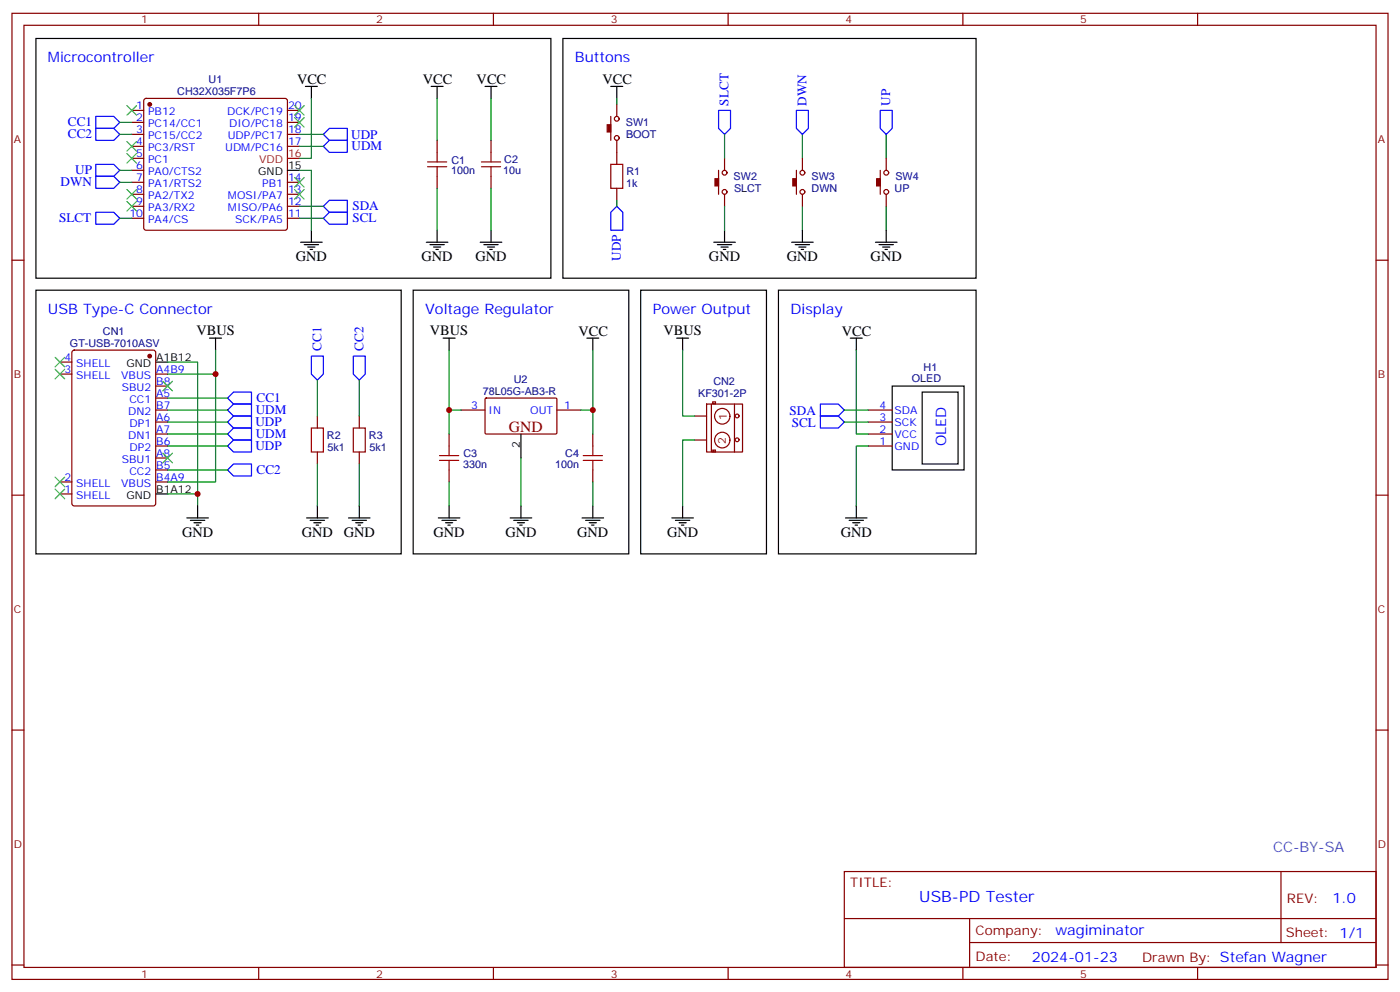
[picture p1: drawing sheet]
<svg xmlns="http://www.w3.org/2000/svg" width="412mm" height="292mm" viewBox="0 0 412 292" stroke-linecap="round" stroke-linejoin="round" font-family="sans-serif">
<g fill="none" stroke="#870000" stroke-width=".35">
<path d="M3.5 3.9h405.4v284.4h-405.4zM7.1 7.4h398.2v277.3h-398.2zM76.2 3.9v3.5M145.3 3.9v3.5M214.5 3.9v3.5M283.6 3.9v3.5M352.8 3.9v3.5M38.8 32.5h3.5M38.8 36h3.5M38.8 39.5h3.5M42.6 29.2l.4-.2h41l.5 .2 .2 .5v37.4l-.3 .5-.4 .2h-41l-.5-.3-.2-.4v-37.4zM84.7 32.5h3.5"/>
<path d="M84.7 36h3.5M84.7 39.5h3.5M179.9 34.3v7M181.7 30.7v3.6M38.8 43.1h3.5M38.8 46.6h3.5M38.8 50.1h3.5M38.8 53.7h3.5M38.8 57.2h3.5M84.7 43.1h3.5M84.7 53.7h3.5M84.7 57.2h3.5"/>
<path d="M128.8 41.3v3.5M128.8 51.9v3.5M144.6 41.3v3.5M144.6 51.9v3.5M181.7 41.3v7.1M181.7 55.4v3.5M211.7 50.1v7.1M213.4 46.6v3.5M213.4 57.2v3.5M234.6 50.1v7.1M236.4 46.6v3.5M236.4 57.2v3.5"/>
<path d="M259.3 50.1v7.1M261.1 46.6v3.5M261.1 57.2v3.5M3.5 76.6h3.6M38.8 60.7h3.5M38.8 64.2h3.5M84.7 60.7h3.5M84.7 64.2h3.5M405.3 76.6h3.6M17.6 106.6h3.6M17.6 110.1h3.6M21.4 103.3l.5-.3h23.3l.6 .5 .1 44.7-.5 .7h-23.5l-.7-.5v-44.6z"/>
<path d="M45.9 110.1h3.5M45.9 117.2h3.5M45.9 113.6h3.5M142.9 117.3l.3-.1h20.7l.1 .3v10.1l-.3 .1h-20.7l-.1-.3zM208.1 118.9h10.6v14.1h-10.6zM209.5 118.9v14.1M209.9 118.3h.9v.5h-.9zM216.4 118.9v14.2M45.9 138.3h3.5M45.9 134.8h3.5M45.9 131.3h3.5M45.9 127.7h3.5"/>
<path d="M45.9 124.2h3.5M45.9 120.7h3.5M93.5 122.4v3.6M93.5 133v3.6M105.8 122.4v3.6M105.8 133v3.6M132.3 127.7v3.6M132.3 138.3v3.6M135.8 120.7h7.1M164 120.7h7.1M174.6 127.7v3.6M174.6 138.3v3.6"/>
<path d="M210 132.5h.7v.5h-.7zM255.8 131.3h7M255.8 127.7h7M255.8 124.2h7M255.8 120.7h7M3.5 145.7h3.6M17.6 141.9h3.6M17.6 145.4h3.6M45.9 141.9h3.5M405.3 145.7h3.6M3.5 214.9h3.6M405.3 214.9h3.6"/>
<path d="M248.7 256.5h156.6v28.2h-156.6zM377.3 256.5v20.9M248.7 270.4h156.5M285.6 277.4h119.6M285.6 270.4v14.1M3.5 284h3.6M76.2 284.7v3.6M145.3 284.7v3.6M214.5 284.7v3.6M283.6 284.7v3.6M352.8 284.7v3.6M405.3 284h3.6"/>
<circle cx="181.7" cy="35" r=".71"/>
<circle cx="181.7" cy="40.6" r=".71"/>
<circle cx="213.4" cy="50.8" r=".71"/>
<circle cx="213.4" cy="56.5" r=".71"/>
<circle cx="236.4" cy="56.5" r=".71"/>
<circle cx="236.4" cy="50.8" r=".71"/>
<circle cx="261.1" cy="50.8" r=".71"/>
<circle cx="261.1" cy="56.5" r=".71"/>
<circle cx="212.7" cy="122.5" r="2.28"/>
<circle cx="212.7" cy="129.5" r="2.28"/>
<circle cx="217.1" cy="122.4" r=".56"/>
<circle cx="217.1" cy="129.4" r=".56"/>
</g>
<g fill="#870000" stroke="#870000" stroke-width=".35">
<path d="M178.9 36.7h1v2.1h-1z"/>
<path d="M210.6 52.6h1.1v2.1h-1.1z"/>
<path d="M233.5 52.6h1.1v2.1h-1.1z"/>
<path d="M258.2 52.6h1.1v2.1h-1.1z"/>
<circle cx="44.1" cy="30.7" r=".53"/>
<circle cx="44.1" cy="104.8" r=".53"/>
</g>
<g fill="none" stroke="#000" stroke-width=".35">
<path d="M10.6 11.3h151.7v70.6h-151.7zM165.8 11.3h121.7v70.6h-121.7zM90 25.4h3.5M91.7 25.4v3.6M127 25.4h3.5M128.8 25.4v3.6M142.9 25.4h3.5M144.6 25.4v3.6M179.9 25.4h3.5M181.7 25.4v3.6M84.7 50.1h3.5M88.5 71.3h6.4"/>
<path d="M89.6 72h4.2M90.7 72.7h2.1M91.4 73.4h.7M91.7 67.8v3.5M125.6 71.3h6.3M126.6 72h4.3M127.7 72.7h2.1M128.4 73.4h.7M128.8 67.8v3.5M141.5 71.3h6.3M142.5 72h4.3M143.6 72.7h2.1"/>
<path d="M144.3 73.4h.7M144.6 67.8v3.5M210.3 71.3h6.3M211.3 72h4.2M212.4 72.7h2.1M213.1 73.4h.7M213.4 67.8v3.5M233.2 71.3h6.3M234.2 72h4.3M235.3 72.7h2.1M236 73.4h.7M236.4 67.8v3.5"/>
<path d="M257.9 71.3h6.3M258.9 72h4.3M260 72.7h2.1M260.7 73.4h.7M261.1 67.8v3.5M10.6 85.4h107.6v77.6h-107.6zM61.7 99.5h3.6M63.5 99.5v3.5M121.7 85.4h63.5v77.6h-63.5zM130.5 99.5h3.6M132.3 99.5v3.5M172.9 99.5h3.5"/>
<path d="M174.6 99.5v3.5M188.7 85.4h37.1v77.6h-37.1zM199.3 99.5h3.5M201.1 99.5v3.5M229.3 85.4h58.2v77.6h-58.2zM250.5 99.5h3.5M252.2 99.5v3.5M45.9 106.6h3.5M262.8 113.6h21.2v24.7h-21.2zM271.6 115.4h10.6v21.2h-10.6zM153.5 127.7v7.1M45.9 145.4h3.5"/>
<path d="M55 152.4h6.4M56.1 153.1h4.2M57.1 153.8h2.2M57.9 154.6h.7M58.2 148.9v3.5M90.3 152.4h6.4M91.4 153.1h4.2M92.4 153.8h2.1M93.1 154.6h.7M93.5 148.9v3.5M102.7 152.4h6.3M103.7 153.1h4.2"/>
<path d="M104.8 153.8h2.1M105.5 154.6h.7M105.8 148.9v3.5M129.1 152.4h6.4M130.2 153.1h4.2M131.2 153.8h2.1M131.9 154.6h.7M132.3 148.9v3.5M150.3 152.4h6.3M151.3 153.1h4.3M152.4 153.8h2.1M153.1 154.6h.7"/>
<path d="M153.5 148.9v3.5M171.4 152.4h6.4M172.5 153.1h4.2M173.6 153.8h2.1M174.3 154.6h.7M174.6 148.9v3.5M197.9 152.4h6.4M199 153.1h4.2M200 153.8h2.1M200.7 154.6h.7M201.1 148.9v3.5M249.1 152.4h6.3"/>
<path d="M250.1 153.1h4.3M251.2 153.8h2.1M251.9 154.6h.7M252.2 148.9v3.5"/>
</g>
<path d="M84.7 46.6h3.5" fill="none" stroke="#f00" stroke-width=".35"/>
<path d="M204.6 122.4h3.5M204.6 129.5h3.5" fill="none" stroke="#800000" stroke-width=".35"/>
<g fill="none" stroke="#a10000" stroke-width=".35">
<path d="M125.9 49.1h5.7M125.9 47.7h5.7M128.8 44.8v2.9M128.8 49.1v2.8M141.8 49.1h5.7M141.8 47.7h5.7M144.6 44.8v2.9M144.6 49.1v2.8M179.9 48.4h3.5v7h-3.5zM91.7 126h3.5v7h-3.5zM104.1 126h3.5v7h-3.5zM129.5 135.5h5.6"/>
<path d="M129.5 134.1h5.6M132.3 131.3v2.8M132.3 135.5v2.8M171.8 135.5h5.6M171.8 134.1h5.6M174.6 131.3v2.8M174.6 135.5v2.8"/>
</g>
<g fill="none" stroke="#00f" stroke-width=".35">
<path d="M28.2 34.3h5.3l1.8 1.7-1.8 1.8h-5.3zM28.2 37.8h5.3l1.8 1.7-1.8 1.8h-5.3zM95.2 39.5l1.8-1.7h5.3v3.5h-5.3zM211.7 32.5h3.5v5.3l-1.8 1.7-1.7-1.7zM234.6 32.5h3.5v5.3l-1.7 1.7-1.8-1.7zM259.3 32.5h3.5v5.3l-1.7 1.7-1.8-1.7zM28.2 48.4h5.3l1.8 1.7-1.8 1.8h-5.3zM28.2 51.9h5.3l1.8 1.8-1.8 1.7h-5.3zM95.2 43.1l1.8-1.8h5.3v3.5h-5.3zM28.2 62.5h5.3l1.8 1.7-1.8 1.8h-5.3zM95.2 64.2l1.8-1.7h5.3v3.5h-5.3zM95.2 60.7l1.8-1.8h5.3v3.6h-5.3z"/>
<path d="M181.7 60.7l1.7 1.8v5.3h-3.5v-5.3zM67 117.2l1.8-1.8h5.3v3.5h-5.3zM91.7 104.8h3.5v5.3l-1.7 1.8-1.8-1.8zM104.1 104.8h3.5v5.3l-1.8 1.8-1.7-1.8zM241.7 118.9h5.2l1.8 1.8-1.8 1.7h-5.2zM67 124.2l1.8-1.8h5.3v3.6h-5.3zM67 131.3l1.8-1.8h5.3v3.5h-5.3zM67 120.7l1.8-1.8h5.3v3.5h-5.3zM67 127.7l1.8-1.7h5.3v3.5h-5.3zM68.8 136.6h5.3v3.5h-5.3l-1.8-1.8zM241.7 122.4h5.2l1.8 1.8-1.8 1.8h-5.2z"/>
</g>
<g fill="none" stroke="#008700" stroke-width=".35">
<path d="M35.3 36h3.5M35.3 39.5h3.5M88.2 39.5h7M91.7 29v17.6h-3.5M128.8 29v12.3M144.6 29v12.3M181.7 29v1.7M213.4 39.5v7.1M236.4 39.5v7.1M261.1 39.5v7.1M35.3 50.1h3.5M35.3 53.7h3.5"/>
<path d="M88.2 50.1h3.5v17.7M88.2 43.1h7M128.8 55.4v12.4M144.6 55.4v12.4M181.7 58.9v1.8M35.3 64.2h3.5M88.2 60.7h7M88.2 64.2h7M213.4 60.7v7.1M236.4 60.7v7.1M261.1 60.7v7.1M49.4 106.6h8.8v42.3"/>
<path d="M49.4 110.1h14.1M49.4 117.2h17.6M63.5 103v38.9h-14.1M93.5 111.9v10.5M105.8 111.9v10.5M132.3 103v24.7M174.6 103v24.7M201.1 103v19.4h3.5M252.2 103v24.7h3.6M49.4 120.7h17.6M49.4 124.2h17.6M49.4 127.7h17.6"/>
<path d="M49.4 131.3h17.6M49.4 138.3h17.6M93.5 136.6v12.3M105.8 136.6v12.3M132.3 120.7h3.5M153.5 134.8v14.1M171.1 120.7h3.5M204.6 129.5h-3.5v19.4M248.7 120.7h7.1M248.7 124.2h7.1M255.8 131.3h-3.6v17.6M49.4 145.4h8.8"/>
<path d="M132.3 141.9v7M174.6 141.9v7"/>
</g>
<g fill="none" stroke="#3c3" stroke-width=".35">
<path d="M37.4 31.1l2.8 2.8M40.2 31.1l-2.8 2.8M86.8 31.1l2.8 2.8M86.8 34.6l2.8 2.8M89.6 31.1l-2.8 2.8M89.6 34.6l-2.8 2.8M37.4 41.7l2.8 2.8M37.4 45.2l2.8 2.8M37.4 55.8l2.8 2.8M37.4 59.3l2.8 2.8M40.2 41.7l-2.8 2.8M40.2 45.2l-2.8 2.8"/>
<path d="M40.2 55.8l-2.8 2.8M40.2 59.3l-2.8 2.8M86.8 52.2l2.8 2.9M86.8 55.8l2.8 2.8M89.6 52.2l-2.8 2.9M89.6 55.8l-2.8 2.8M16.2 105.2l2.8 2.8M16.2 108.7l2.8 2.8M19 105.2l-2.8 2.8M19 108.7l-2.8 2.8M48 112.2l2.8 2.8M50.8 112.2l-2.8 2.8"/>
<path d="M48 133.4l2.8 2.8M50.8 133.4l-2.8 2.8M16.2 140.4l2.8 2.9M16.2 144l2.8 2.8M19 140.4l-2.8 2.9M19 144l-2.8 2.8"/>
</g>
<g fill="#c00">
<circle cx="58.2" cy="145.4" r=".88"/>
<circle cx="63.5" cy="110.1" r=".88"/>
<circle cx="174.6" cy="120.7" r=".88"/>
<circle cx="132.3" cy="120.7" r=".88"/>
</g>
<text font-size="4.6" fill="#800" x="149.9" y="127">GND</text>
<text font-size="4.6" fill="#00f" x="270.8" y="265.5">USB-PD Tester</text>
<g font-size="4.2" fill="#00f">
<text x="14.1" y="18.4">Microcontroller</text>
<text x="169.3" y="18.4">Buttons</text>
<text x="14.1" y="92.5">USB Type-C Connector</text>
<text x="125.2" y="92.5">Voltage Regulator</text>
<text x="192.3" y="92.5">Power Output</text>
<text x="232.8" y="92.5">Display</text>
<text x="278.7" y="131.3" transform="rotate(-90 278.7 131.3)">OLED</text>
<text x="392.5" y="265.8">1.0</text>
<text x="310.9" y="275.3">wagiminator</text>
<text x="304" y="283.1">2024-01-23</text>
</g>
<g font-size="4.2">
<text x="87.5" y="24.7">VCC</text>
<text x="124.5" y="24.7">VCC</text>
<text x="140.4" y="24.7">VCC</text>
<text x="177.4" y="24.7">VCC</text>
<text x="87.1" y="76.9">GND</text>
<text x="124.2" y="76.9">GND</text>
<text x="140.1" y="76.9">GND</text>
<text x="208.8" y="76.9">GND</text>
<text x="231.8" y="76.9">GND</text>
<text x="256.5" y="76.9">GND</text>
<text x="57.9" y="98.7">VBUS</text>
<text x="126.6" y="98.7">VBUS</text>
<text x="170.4" y="98.8">VCC</text>
<text x="195.4" y="98.7">VBUS</text>
<text x="248" y="98.8">VCC</text>
<text x="53.6" y="158.1">GND</text>
<text x="88.9" y="158.1">GND</text>
<text x="101.2" y="158.1">GND</text>
<text x="127.7" y="158.1">GND</text>
<text x="148.9" y="158.1">GND</text>
<text x="170" y="158.1">GND</text>
<text x="196.5" y="158.1">GND</text>
<text x="247.6" y="158.1">GND</text>
</g>
<text font-size="4.2" fill="#0099b0" x="375" y="250.9">CC-BY-SA</text>
<g font-size="3.9" fill="#00f">
<text x="214.6" y="31.1" transform="rotate(-90 214.6 31.1)">SLCT</text>
<text x="237.6" y="31.1" transform="rotate(-90 237.6 31.1)">DWN</text>
<text x="262.3" y="31.1" transform="rotate(-90 262.3 31.1)">UP</text>
<text x="20" y="37.2">CC1</text>
<text x="20" y="40.7">CC2</text>
<text x="103.5" y="40.8">UDP</text>
<text x="103.6" y="44.3">UDM</text>
<text x="22.2" y="51.3">UP</text>
<text x="17.8" y="54.9">DWN</text>
<text x="17.4" y="65.4">SLCT</text>
<text x="103.8" y="65.4">SCL</text>
<text x="103.8" y="61.9">SDA</text>
<text x="182.9" y="76.8" transform="rotate(-90 182.9 76.8)">UDP</text>
<text x="94.7" y="103.3" transform="rotate(-90 94.7 103.3)">CC1</text>
<text x="107.1" y="103.3" transform="rotate(-90 107.1 103.3)">CC2</text>
<text x="75.6" y="118.4">CC1</text>
<text x="75.3" y="125.4">UDP</text>
<text x="75.3" y="121.9">UDM</text>
<text x="232.6" y="122">SDA</text>
<text x="233.2" y="125.5">SCL</text>
<text x="75.3" y="129">UDM</text>
<text x="75.3" y="132.5">UDP</text>
<text x="75.6" y="139.5">CC2</text>
</g>
<g font-size="3.9" fill="#800">
<text x="250.5" y="261.1">TITLE:</text>
<text x="379.1" y="265.8">REV:</text>
<text x="287.4" y="275.3">Company:</text>
<text x="378.7" y="275.9">Sheet: 1/1</text>
<text x="287.4" y="283">Date:</text>
<text x="336.4" y="283.1">Drawn By: Stefan Wagner</text>
</g>
<g font-size="3.2" fill="#800">
<text x="41.6" y="6.9">1</text>
<text x="110.8" y="6.9">2</text>
<text x="179.9" y="6.9">3</text>
<text x="249.1" y="6.9">4</text>
<text x="318.2" y="6.9">5</text>
<text x="4.1" y="42">A</text>
<text x="405.9" y="42">A</text>
<text x="4.1" y="111.2">B</text>
<text x="405.9" y="111.2">B</text>
<text x="214.1" y="123.5" transform="rotate(-90 214.1 123.5)">1</text>
<text x="213.8" y="130.6" transform="rotate(-90 213.8 130.6)">2</text>
<text x="4.1" y="180.3">C</text>
<text x="405.9" y="180.3">C</text>
<text x="4.1" y="249.4">D</text>
<text x="405.9" y="249.4">D</text>
<text x="41.6" y="287.7">1</text>
<text x="110.8" y="287.7">2</text>
<text x="179.9" y="287.7">3</text>
<text x="249.1" y="287.7">4</text>
<text x="318.2" y="287.7">5</text>
</g>
<g font-size="3.2" fill="#000080">
<text x="52.2" y="28">CH32X035F7P6</text>
<text x="61.4" y="24.5">U1</text>
<text x="184.4" y="37.2">SW1</text>
<text x="184.4" y="40.6">BOOT</text>
<text x="132.9" y="51.3">100n</text>
<text x="133" y="48.1">C1</text>
<text x="148.2" y="51.3">10u</text>
<text x="148.5" y="48.1">C2</text>
<text x="184.5" y="51.6">R1</text>
<text x="216.1" y="53">SW2</text>
<text x="239" y="53">SW3</text>
<text x="263.7" y="53">SW4</text>
<text x="184.5" y="55.1">1k</text>
<text x="216.2" y="56.6">SLCT</text>
<text x="239.1" y="56.6">DWN</text>
<text x="263.5" y="56.6">UP</text>
<text x="30.3" y="98.5">CN1</text>
<text x="20.6" y="102">GT-USB-7010ASV</text>
<text x="151.4" y="112.6">U2</text>
<text x="210.1" y="113.3">CN2</text>
<text x="268.6" y="112.3">OLED</text>
<text x="272.1" y="109.1">H1</text>
<text x="142.2" y="116.1">78L05G-AB3-R</text>
<text x="205.7" y="116.9">KF301-2P</text>
<text x="96.3" y="129.2">R2</text>
<text x="108.7" y="129.2">R3</text>
<text x="96.5" y="132.7">5k1</text>
<text x="108.8" y="132.7">5k1</text>
<text x="136.5" y="137.7">330n</text>
<text x="136.5" y="134.6">C3</text>
<text x="163.6" y="137.7">100n</text>
<text x="166.5" y="134.5">C4</text>
</g>
<g font-size="3.2" fill="#00f">
<text x="40.1" y="32.1">1</text>
<text x="40.1" y="35.7">2</text>
<text x="43.6" y="33.9">PB12</text>
<text x="66.9" y="33.9">DCK/PC19</text>
<text x="84.8" y="35.7">19</text>
<text x="84.8" y="32.1">20</text>
<text x="40.1" y="39.2">3</text>
<text x="43.6" y="37.4">PC14/CC1</text>
<text x="43.6" y="41">PC15/CC2</text>
<text x="67.1" y="41">UDP/PC17</text>
<text x="67.5" y="37.4">DIO/PC18</text>
<text x="84.8" y="39.2">18</text>
<text x="40.1" y="42.7">4</text>
<text x="40.1" y="46.2">5</text>
<text x="43.6" y="44.5">PC3/RST</text>
<text x="66.3" y="44.5">UDM/PC16</text>
<text x="84.8" y="42.7">17</text>
<text x="40.1" y="49.8">6</text>
<text x="40.1" y="53.3">7</text>
<text x="43.6" y="48">PC1</text>
<text x="43.6" y="51.5">PA0/CTS2</text>
<text x="84.8" y="53.3">14</text>
<text x="40.1" y="56.8">8</text>
<text x="43.6" y="55.1">PA1/RTS2</text>
<text x="43.6" y="58.6">PA2/TX2</text>
<text x="67.1" y="58.6">MOSI/PA7</text>
<text x="77.3" y="55.1">PB1</text>
<text x="84.8" y="56.8">13</text>
<text x="38.1" y="63.9">10</text>
<text x="40.1" y="60.4">9</text>
<text x="43.6" y="62.1">PA3/RX2</text>
<text x="43.6" y="65.7">PA4/CS</text>
<text x="67.1" y="62.1">MISO/PA6</text>
<text x="69.2" y="65.7">SCK/PA5</text>
<text x="84.8" y="63.9">11</text>
<text x="84.8" y="60.4">12</text>
<text x="19" y="106.2">4</text>
<text x="22.5" y="108">SHELL</text>
<text x="19" y="109.7">3</text>
<text x="22.5" y="111.5">SHELL</text>
<text x="35.7" y="111.5">VBUS</text>
<text x="46" y="113.3">B8</text>
<text x="46" y="109.7">A4B9</text>
<text x="35.9" y="115">SBU2</text>
<text x="38.1" y="118.6">CC1</text>
<text x="46" y="116.8">A5</text>
<text x="37.7" y="122.1">DN2</text>
<text x="38.2" y="125.6">DP1</text>
<text x="46" y="123.9">A6</text>
<text x="46" y="120.3">B7</text>
<text x="138.7" y="120.3">3</text>
<text x="143.9" y="121.7">IN</text>
<text x="156.2" y="121.7">OUT</text>
<text x="166.2" y="120.3">1</text>
<text x="259" y="123.9">3</text>
<text x="259" y="120.3">4</text>
<text x="263.5" y="125.3">SCK</text>
<text x="263.5" y="121.7">SDA</text>
<text x="37.7" y="129.2">DN1</text>
<text x="46" y="130.9">B6</text>
<text x="46" y="127.4">A7</text>
<text x="259" y="130.9">1</text>
<text x="259" y="127.4">2</text>
<text x="263.5" y="128.8">VCC</text>
<text x="35.9" y="136.2">SBU1</text>
<text x="38.2" y="132.7">DP2</text>
<text x="46" y="138">B5</text>
<text x="46" y="134.4">A8</text>
<text x="263.5" y="132.3">GND</text>
<text x="19" y="141.5">2</text>
<text x="22.5" y="143.3">SHELL</text>
<text x="35.7" y="143.3">VBUS</text>
<text x="38.1" y="139.7">CC2</text>
<text x="46" y="141.5">B4A9</text>
<text x="19" y="145">1</text>
<text x="22.5" y="146.8">SHELL</text>
</g>
<g font-size="3.2" fill="#f00">
<text x="84.8" y="46.2">16</text>
<text x="76.3" y="48">VDD</text>
</g>
<g font-size="3.2">
<text x="76.1" y="51.5">GND</text>
<text x="84.8" y="49.8">15</text>
<text x="37.3" y="108">GND</text>
<text x="46" y="106.2">A1B12</text>
<text x="153.1" y="131.9" transform="rotate(-90 153.1 131.9)">2</text>
<text x="37.3" y="146.8">GND</text>
<text x="46" y="145">B1A12</text>
</g>
</svg>
